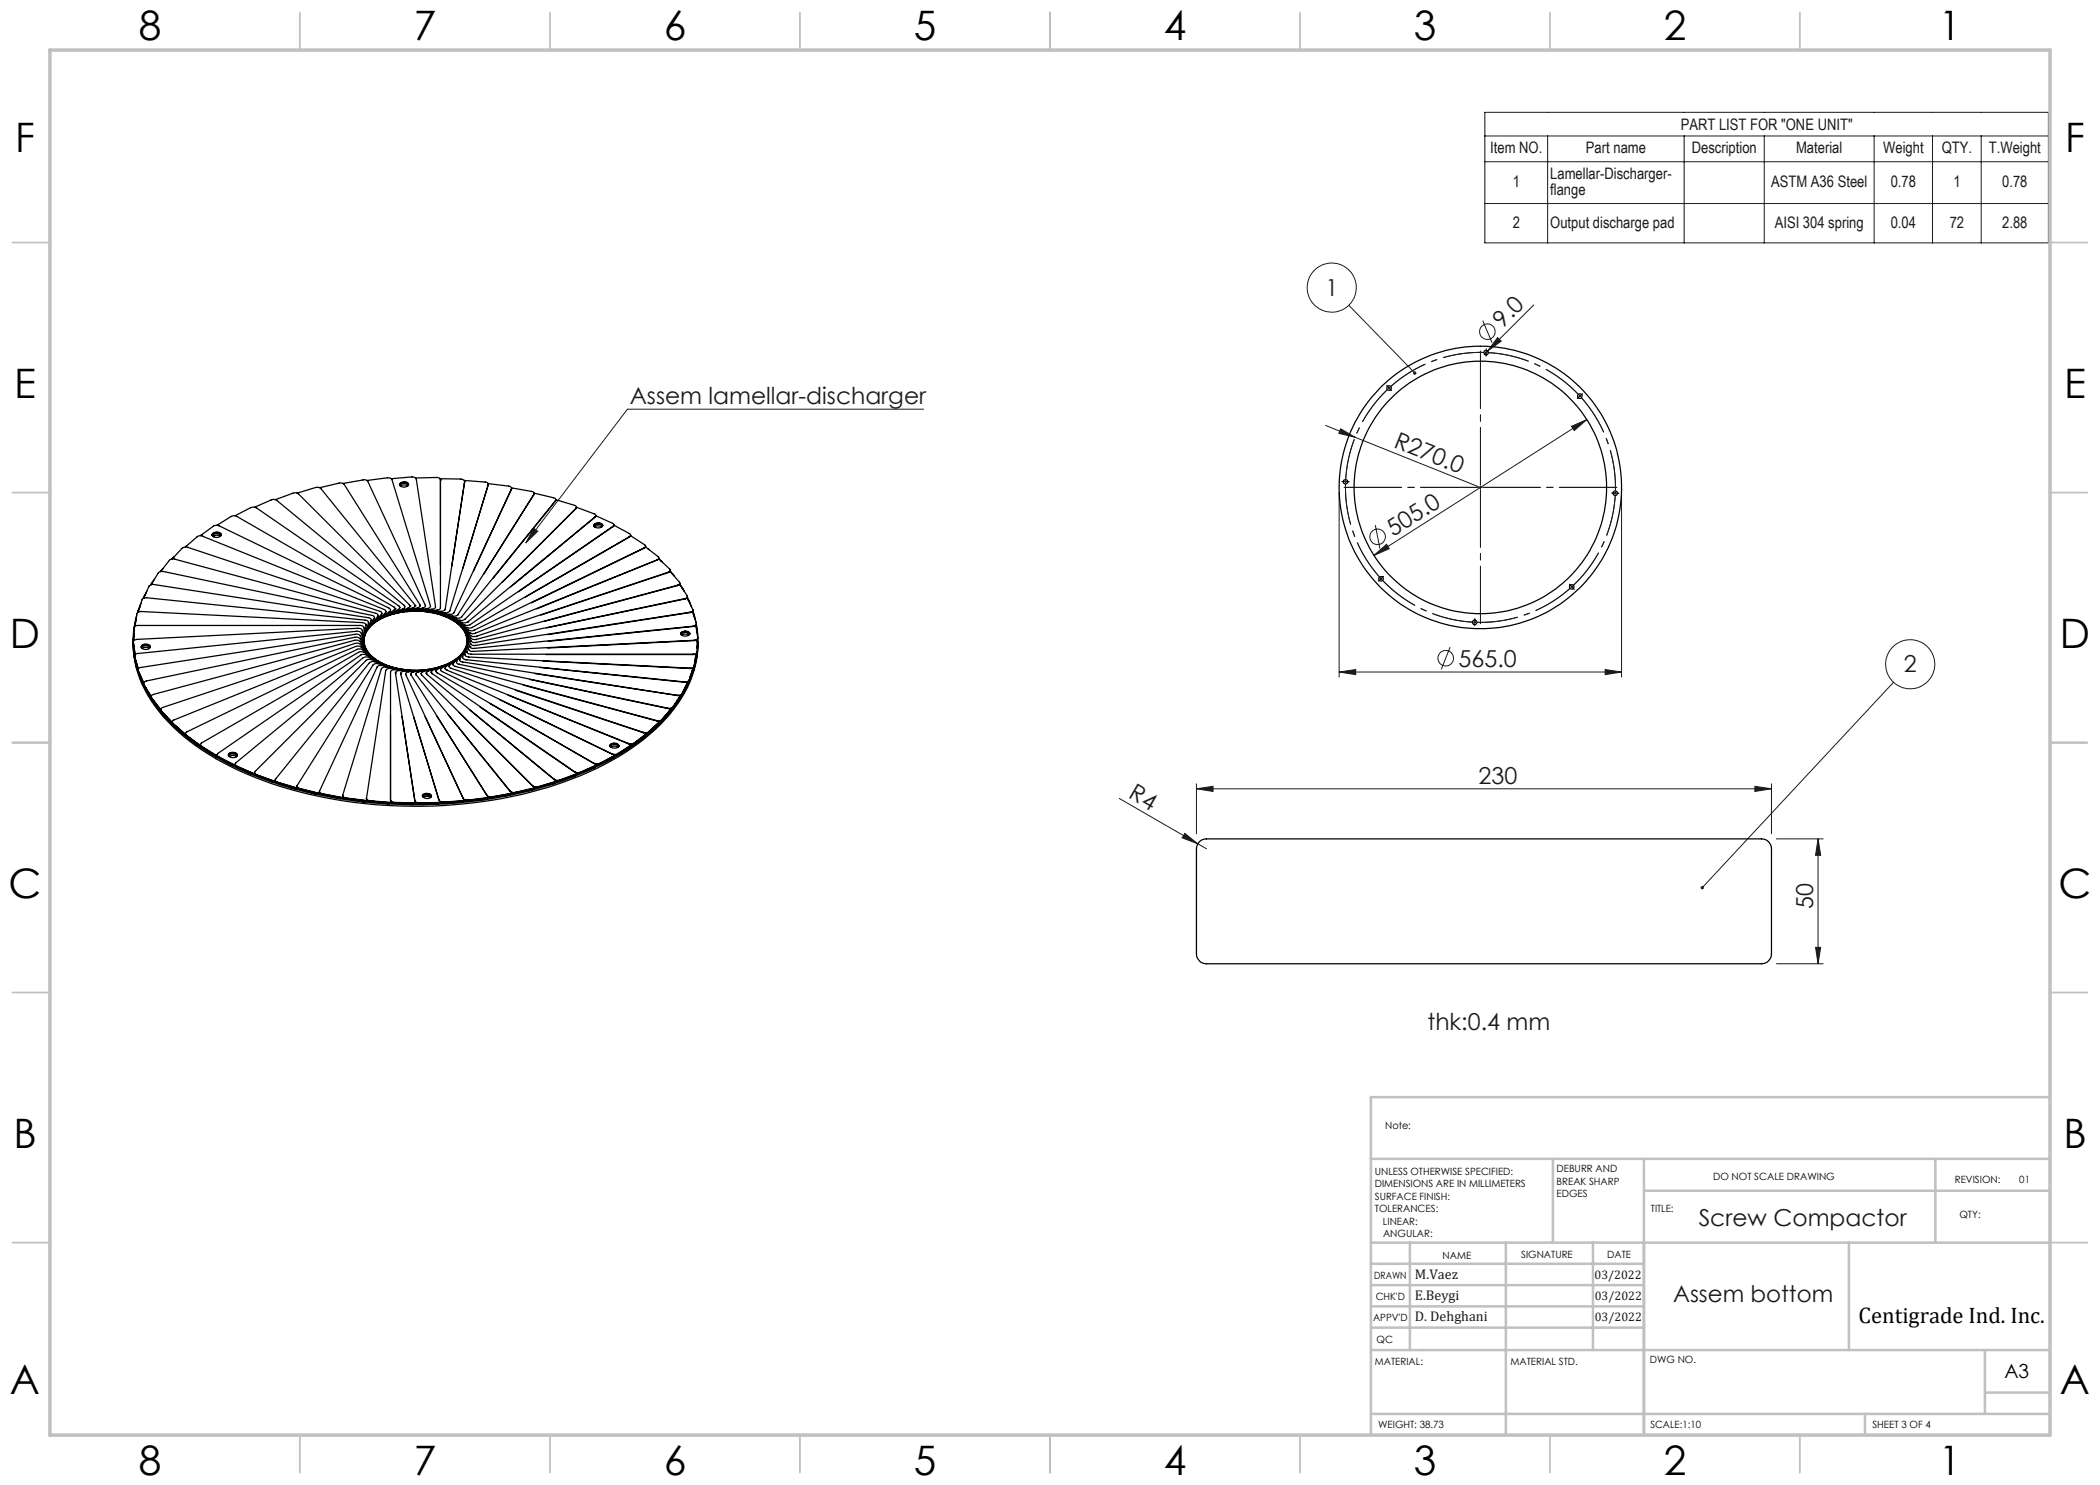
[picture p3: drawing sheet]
<svg xmlns="http://www.w3.org/2000/svg" width="420mm" height="297mm" viewBox="0 0 420 297" stroke-linecap="round" stroke-linejoin="round" font-family="sans-serif">
<g fill="none" stroke="#191924" stroke-width=".2">
<path d="M297 22.5h112.7v26.1h-112.7zM297 27.2h112.7M297 32.3h112.7M309.5 27.2v21.4M336.8 27.2v21.4M352.8 27.2v21.4M374.8 27.2v21.4M386.5 27.2v21.4M396.2 27.2v21.4M297 40.7h112.7M269.8 61.1l13.2 13.5M296.5 64.1l1.9 4.4"/>
<path d="M299.5 67.5l.7 .7-2.7 2zM306.7 61l-9.8 9.8M184.7 81.8h-59.2l-20.3 26.8M265.1 85.1l31 12.4M267.8 98.5v36.9M268.1 85.8l2.9 1.7-3.2-.8zM314.3 85.3l3.1-1.4-2.5 2.2zM317.4 83.9l-42.6 27.2M324.3 98.5v36.9M106.8 105.7l.8 .6-2.4 2.3zM274.8 111.1l2.5-2.2 .5 .8zM275.1 105l.9 4.7"/>
<path d="M276 115.6l.2 .1M276.2 115.7l.2 .3M276.2 115.7l-.2 .2M276.4 115.6l-.2 .1M267.8 134.4l3.3-.5v1zM267.8 134.4h56.5M290 129.4l-1.7 4.5M321 133.9l3.3 .5-3.3 .5zM378.7 136.5l-38.2 41M223.9 159.7l15.7 9.1M239.3 157.8l3.3-.5v1zM239.3 156.8v10"/>
<path d="M239.3 157.8h115M351 157.3l3.3 .5-3.3 .5zM354.3 156.8v10M237 166.7l2.6 2.1-3.2-1.2zM239.6 168.8l1.7 1M355.3 167.8h9.3M363.6 167.8l.5 3.3h-1zM363.6 167.8v25M355.3 192.8h9.3M363.1 189.5h1l-.5 3.3z"/>
<circle cx="266.3" cy="57.5" r="4.9"/>
<circle cx="297.5" cy="66.3" r="1.57"/>
<circle cx="275.5" cy="107.4" r="1.55"/>
<circle cx="289.1" cy="131.7" r="1.55"/>
<circle cx="382" cy="132.9" r="4.9"/>
</g>
<g fill="none" stroke="#191924" stroke-width=".2" stroke-dasharray="15.2 1.3 1.3 1.3" stroke-linecap="butt">
<path d="M277.8 77.6l-.2 .2M277.8 77.6l.2-.2M297.2 70.5h-.2M297.2 70.5h.3M316 79.2l-.2-.2M316 79.2l.1 .2M269.1 96.3v.3M269.1 96.3v-.2M323.1 98.6v-.2M323.1 98.6v.3M314.4 117.4l.1-.2M314.4 117.4l-.2 .1"/>
<path d="M294.9 124.5h.3M294.9 124.5l-.2-.1"/>
</g>
<path d="M277.5 77.9a27 27 0 0 0-8.4 17.9M296.7 70.5a27 27 0 0 0-18.5 6.8M315.6 78.8a27 27 0 0 0-17.9-8.3M269.1 96.8a27 27 0 0 0 6.8 18.6M323.1 98.1a27 27 0 0 0-6.8-18.5M276.6 116.1a27 27 0 0 0 17.8 8.3M314.7 117a27 27 0 0 0 8.3-17.9M295.4 124.5a27 27 0 0 0 18.6-6.8" fill="none" stroke="#191924" stroke-width=".2" stroke-dasharray="15.2 1.3 1.3 1.3" stroke-dashoffset="7" stroke-linecap="butt"/>
<g fill="none" stroke="#191924" stroke-width=".2" stroke-dasharray="15.2 1.3 1.3 1.3">
<path d="M277.5 77.2l-.1-.1M277.8 77.6l-.1-.2M277.8 77.6l.2 .2M278.2 78l.1 .1M297.2 71v.2M297.2 70.5v-.2M297.2 70.5v.3M297.3 70v-.2M315.6 79.5l-.1 .2M316 79.2l.2-.2M316 79.2l-.2 .2M316.3 78.9l.2-.2"/>
<path d="M268.6 96.3h-.2M269.1 96.3h-.2M269.1 96.3h.3M269.6 96.4h.2M296.1 97.5v-.3M296.1 97.5h-.3M296.1 97.5v.2M296.1 97.5h.2M322.6 98.6h-.2M323.1 98.6h.2M323.1 98.6h-.3M323.6 98.6l.2 .1"/>
<path d="M275.8 116.1l-.1 .1M276.6 115.4l.1-.1M314 117l-.1-.2M314.4 117.4l.1 .1M314.4 117.4l-.2-.2M314.7 117.7l.1 .2M294.9 125v.2M294.9 124.5v.2M294.9 124.5l.1-.3M295 124v-.2"/>
</g>
<path d="M295.6 97.5h-26.8M296.1 97v-26.8M296.1 98v26.7M296.6 97.5h26.7" fill="none" stroke="#191924" stroke-width=".2" stroke-dasharray="15.2 1.3 1.3 1.3" stroke-dashoffset="3.8"/>
<g fill="none" stroke="#c0c0c0" stroke-width=".35">
<path d="M60 2.5v7.5M110 2.5v7.5M160 2.5v7.5M210 2.5v7.5M260 2.5v7.5M310 2.5v7.5M360 2.5v7.5M2.5 48.5h7.5M410 48.5h7.5M2.5 98.5h7.5M410 98.5h7.5M2.5 148.5h7.5"/>
<path d="M410 148.5h7.5M2.5 198.5h7.5M410 198.5h7.5M2.5 248.5h7.5M410 248.5h7.5M60 287v7.5M110 287v7.5M160 287v7.5M210 287v7.5M260 287v7.5M310 287v7.5M360 287v7.5"/>
</g>
<g fill="none" stroke="#c0c0c0" stroke-width=".5">
<path d="M410 219.4h-135.8v67.4M274.2 231.8h135.8M310.6 231.8v16.7M328.8 231.8v55.2M328.8 238.2h81.2M387.1 231.8v16.7M274.2 248.5h135.8M274.2 257h54.6M274.2 252.8h54.6M282 248.5v21.5M301.2 248.5v38.3M318.6 248.5v21.5"/>
<path d="M369.8 248.5v21.5M274.2 265.5h54.6M274.2 261.3h54.6M274.2 270h135.8M397 270v12.8M397 278.5h13M274.2 282.8h135.8M373 282.8v4.2"/>
</g>
<path d="M10 10h400v277h-400z" fill="none" stroke="#c0c0c0" stroke-width=".7"/>
<g fill="#191924">
<path d="M237 166.7l2.6 2.1-3.2-1.2z"/>
<path d="M268.1 85.8l2.9 1.7-3.2-.8z"/>
<path d="M299.5 67.5l.7 .7-2.7 2z"/>
<path d="M340.2 177.3v.5l.3-.3-.3 .3a.34 .34 0 0 0 .5-.1 .34 .34 0 0 0 0-.4 .34 .34 0 0 0-.5 0zM106.8 105.7l.8 .6-2.4 2.3zM282.7 74.4l-.1 .2a.32 .32 0 0 0 .2 .3 .32 .32 0 0 0 .4 0l-.2-.3 .2 .3a.34 .34 0 0 0 0-.5 .34 .34 0 0 0-.5 0z"/>
<path d="M239.3 157.8l3.3-.5v1zM351 157.3l3.3 .5-3.3 .5zM267.8 134.4l3.3-.5v1zM321 133.9l3.3 .5-3.3 .5z"/>
<path d="M314.3 85.3l.6 .8 2.5-2.2zM274.8 111.1l3-1.4-.5-.8z"/>
<path d="M363.1 189.5h1l-.5 3.3zM363.6 167.8l.5 3.3h-1z"/>
</g>
<g fill="none" stroke="#000" stroke-width=".25">
<path d="M55.1 99.9l3.5-1.3h.6l.5 .2 22.2 22.2a.41 .41 0 0 1-.3 .6M59.4 98.6l3.7-1.1a1.03 1.03 0 0 1 1.1 .2l18.7 23.2a.41 .41 0 0 1 0 .5 .41 .41 0 0 1-.4 .2M64 97.5l3.9-.9 .6 .1 .3 .2 15.2 24.1a.47 .47 0 0 1-.5 .6M68.6 96.7l4-.7a.8 .8 0 0 1 1 .3l11.5 24.7a.52 .52 0 0 1-.6 .6M73.4 96.1l4.1-.5a.86 .86 0 0 1 .9 .3l7.7 25.2a.54 .54 0 0 1-.7 .6M78.2 95.7l4.2-.3a.79 .79 0 0 1 .9 .4l3.8 25.5a.62 .62 0 0 1-.7 .5M80 96.7a1.03 1.03 0 0 1 1.7 .2 1.01 1.01 0 0 1-1.8 0zM81.5 97.2a1.26 1.26 0 0 0-1.4 0M81.7 97a1.19 1.19 0 0 0-1.8 0M81.7 96.9a1.09 1.09 0 0 0-1.8 .1 1.2 1.2 0 0 1 1.8 0M81.7 96.9a1.08 1.08 0 0 0-1.8 0M83.1 95.6l4.2-.1a.62 .62 0 0 1 .8 .4v25.7"/>
<path d="M88 95.7l4.2 .1a.65 .65 0 0 1 .7 .5l-3.9 25.5M88.1 96h.1M92.9 96.1l4.1 .3a.5 .5 0 0 1 .6 .5M92.9 96.2l-2.6 17.1M97.6 96.7l4.1 .5a.53 .53 0 0 1 .6 .6l-11.5 24.7M97.6 96.9l-7.6 25.3M97.6 96.9v.1M97.6 97l-5 16.7M97.7 96.8l-.1 .2M102.3 97.7v.1M102.3 97.6l4 .7a.44 .44 0 0 1 .5 .5M102.3 97.6v.2"/>
<path d="M102.3 97.8l-7.6 16.4M106.8 98.9v-.3l3.9 1a.39 .39 0 0 1 .4 .1 .39 .39 0 0 1 0 .5M106.8 98.8v.1M106.8 98.8l-15.2 24.1M106.8 98.9l-10.1 16M28.8 119.6l1-2.4a.96 .96 0 0 1 1-.3l42.9 6.6a.48 .48 0 0 1 .5 .6M29.1 118.8l-.4 .9v-.1M29.4 118.2l-.8 1.5M30.2 116.8l-.1 .1M30.7 116.2l-.5 .7 1.4-2.3a.99 .99 0 0 1 1.1-.3l41.7 8.8a.47 .47 0 0 1 .5 .6M30.8 116l-.4 .6M32.2 114.2l-.1 .1"/>
<path d="M32.6 113.7l-.5 .6 1.8-2.2a.91 .91 0 0 1 1-.3l40.2 10.9a.41 .41 0 0 1 .4 .2 .41 .41 0 0 1 0 .4M34.4 111.8l2-2.2 .7-.2 .4 .1 38.5 12.8a.37 .37 0 0 1 .4 .2 .37 .37 0 0 1-.1 .4M34.5 111.7l-.1 .1M34.8 111.4l-.3 .4M37.1 109.4l2.4-2.1 .9-.1 36.5 14.7a.4 .4 0 0 1 .2 .7M37.4 109.1l-.3 .2M40.1 107.1l2.7-1.9 .4-.1 .6 .1 34 16.4a.35 .35 0 0 1 .3 .3 .35 .35 0 0 1-.2 .4M40.3 107h.1M40.3 107h-.1M42.5 107.1a1.15 1.15 0 0 1 1.7 0M42.5 106.7a1 1 0 0 1 1.7 .3 1.07 1.07 0 0 1-1.8 0zM43.4 105.1l3-1.9h.9l31.5 18.2a.35 .35 0 0 1 .2 .3 .35 .35 0 0 1-.2 .4"/>
<path d="M44.1 107.2l-.7-.2-.8 .3M44.2 107a1.05 1.05 0 0 0-1.8 0M44.2 107a1.08 1.08 0 0 0-1.8 0 1.16 1.16 0 0 1 1.8 0M47 103.1l3.1-1.6 .8-.1 .4 .2 28.5 19.6a.37 .37 0 0 1 .2 .4 .37 .37 0 0 1-.3 .3M50.9 101.5l3.4-1.5 .8-.1 25.7 21.2a.38 .38 0 0 1 .2 .4 .38 .38 0 0 1-.4 .2M111.1 100.2l.1-.3 3.7 1.2a.36 .36 0 0 1 .3 .2 .36 .36 0 0 1 0 .4M111.1 100.2l-18.8 23.2M111.1 100.2h.1M111.1 100.2l-12.4 15.4M115.2 101.7l-22.2 22.2M115.2 101.7h.1M115.2 101.7l-14.7 14.7"/>
<path d="M115.3 101.4l-.1 .3M115.3 101.5l3.5 1.3a.33 .33 0 0 1 .4 .2 .33 .33 0 0 1-.2 .4M118.7 105.1a1.09 1.09 0 0 1 1.8 0 1.17 1.17 0 0 0-1.8 .1M118.9 104.8l.7-.2a.54 .54 0 0 1 .7 .1 .54 .54 0 0 1 0 .7l-.8 .2a.52 .52 0 0 1-.6-.2 .52 .52 0 0 1 0-.6zM119 103.4l-25.4 21M119 103.4h.1M119 103.4l-16.8 14M119.2 103.1l3.3 1.6a.31 .31 0 0 1 .3 .2 .31 .31 0 0 1-.2 .4M119.2 103.1l-.2 .3M120.4 105.4a1.3 1.3 0 0 0-1.5 0M120.5 105.2a1.16 1.16 0 0 0-1.8 0M120.5 105.2a1.18 1.18 0 0 0-1.7 0"/>
<path d="M122.6 105.3l-28.5 19.6M122.6 105.3h.1M122.6 105.3l-18.9 13.1M122.8 105.1l-.2 .2M122.8 105.1l3.1 1.6a.33 .33 0 0 1 .2 .3 .33 .33 0 0 1-.2 .3M122.8 105v.1M125.9 107.3v.1M125.9 107.3l-31.4 18.2M125.9 107.4l-20.8 12M126.1 107l-.2 .4M126.1 107.1l2.8 1.9a.32 .32 0 0 1 .2 .3 .32 .32 0 0 1-.3 .3M128.8 109.6l-34 16.4"/>
<path d="M128.8 109.6h.1M128.8 109.6l-22.5 11M129.1 109.4l2.5 1.9a.35 .35 0 0 1 .2 .4 .35 .35 0 0 1-.4 .3M129.1 109.2l-.3 .4M129.6 109.8l.2 .1M131.4 112l-36.3 14.6M131.4 112h.1M131.4 112l-24 9.8M131.8 111.7l.7 .7M131.8 111.8l2.1 2a.35 .35 0 0 1 .1 .4 .35 .35 0 0 1-.3 .2M131.8 111.6l-.1 .2-.3 .2M133.7 114.4l-38.5 12.9"/>
<path d="M133.7 114.4v.1M133.7 114.5l-25.5 8.5M134 114.3l1.9 2.1a.39 .39 0 0 1 0 .5 .39 .39 0 0 1-.4 .1M134.1 114.2l.4 .5M134.1 114l-.1 .3-.3 .2M134.4 114.7l.4 .4M134.7 115l.1 .2M135.5 117l-40.2 10.9M135.5 117v.1M135.5 117.1l-26.6 7.2M135.9 116.9l1.5 2.3a.46 .46 0 0 1-.5 .5M136 116.6l-.1 .3-.4 .2"/>
<path d="M136 116.8l.3 .6M136.2 117.3l.4 .6M136.4 117.5l.4 .7M136.9 119.7l-41.7 8.8M136.9 119.7l.1 .1M137 119.8l-27.7 5.8M137.4 119.6l1.2 2.3a.45 .45 0 0 1-.6 .5M137.5 119.4l.8 2M137.5 119.3v.2l-.5 .3M137.6 120l.4 .7M26.6 128.3a22.5 22.5 0 0 0 7 16.1 50.7 50.7 0 0 0 20.6 12.3 93.4 93.4 0 0 0 58.7-.4 50.2 50.2 0 0 0 20.2-12.4 22.4 22.4 0 0 0 6.5-15.6M26.6 127.8l.1 .4"/>
<path d="M26.6 128.4l.1 .1M26.7 128.5l.3 2.4-.3-2.5a.62 .62 0 0 1 .7-.5l44.2-2.2a.74 .74 0 0 1 .9 .4l.4 2.8M26.8 130.7l.2 .3M26.8 125.6a.65 .65 0 0 1 .8-.5h44.4a.72 .72 0 0 1 .8 .5v2.8M26.8 129.5v1.3l.2 .2M26.8 126.7l-.1 1.1 .1 .3M26.8 125.6v2.5M26.9 125.1l.1 .2M26.9 131.2v.1M27.2 124.1l-.3 .9 .1 .3 .4-2.5a.75 .75 0 0 1 .9-.5l44.2 2.2a.62 .62 0 0 1 .7 .6l-.4 2.8 .2-1M27.2 132.3l.2 1.2M27.2 132.2l.2 1.4"/>
<path d="M27.3 123.1l-.5 2.4M27.4 133.6l.2 .2M27.4 133.5v.1M27.6 134.1l1.1 2.5-.3-.3M27.6 122.3v.1M27.6 134v.1M27.6 133.9v.2M27.7 122.4l.7-2.4a.88 .88 0 0 1 .9-.4l43.7 4.4a.56 .56 0 0 1 .7 .6l-.8 2.7M28 121.4l-.4 .8 .1 .2M28 134.9l.4 1.4M28 135l.4 1.3M28.2 120.6l-.7 2"/>
<path d="M28.3 129.4a1.06 1.06 0 0 1 1.8 0M28.3 129.5a1.14 1.14 0 0 1 1.7 0M28.4 129l.7-.2a.61 .61 0 0 1 .7 .1 .61 .61 0 0 1 .1 .8l-.7 .2a.64 .64 0 0 1-.7-.1 .64 .64 0 0 1-.2-.7zM28.4 129.7l.6-.2 .9 .2M28.4 136.3l.3 .3 .1 .3M28.4 136.3h.1M28.8 136.8l1.4 2.5M28.8 136.8v.1M28.8 136.9l1.4 2.4M29.1 137.5l.7 1.6M29.2 137.7l.6 1.3M29.8 139l.4 .3"/>
<path d="M29.8 139.1l.4 .3M29.8 139v.1M30.1 129.4a1.07 1.07 0 0 0-1.8 0 1.1 1.1 0 0 1 1.7 .1M30.2 139.4l.1 .2M30.2 139.3v.1M30.3 139.5l1.8 2.4 .1 .3M30.3 139.6l1.8 2.4-.5-.3M30.3 139.5v.1M73 129.3l-.8-2.7a.89 .89 0 0 0-.9-.3l-43.7 4.4a.56 .56 0 0 0-.7 .6l.8 2.5-.3-.3M73.2 125v.1M73.2 129.8l-1.1-2.6a.89 .89 0 0 0-1-.3l-42.9 6.6a.53 .53 0 0 0-.6 .6l1.2 2.5M73.5 130.3l-1.5-2.6-.3-.2-.6-.1-41.9 8.8a.48 .48 0 0 0-.4 .6"/>
<path d="M73.6 125.9l-.4 .6M73.7 124.5v.1M73.9 130.7l-2-2.5-.8-.2-40.4 10.9a.42 .42 0 0 0-.4 .6M73.9 125.4l-.4 .6M74.2 124.1l-1.2 2.7M74.2 124.1h.1M74.3 124h.1M74.3 131.2l-2.2-2.3a.97 .97 0 0 0-1.1-.2l-38.5 12.8a.39 .39 0 0 0-.3 .6M74.4 125l-.5 .6M74.8 131.6l-2.8-2.3h-.8l-36.4 14.7a.35 .35 0 0 0-.4 .2 .35 .35 0 0 0 .2 .4M74.9 123.7l-1.9 3.3M74.9 123.7h.1"/>
<path d="M74.9 123.5h.1M74.9 124.5l-.6 .6M75.3 132l-2.8-2-.4-.2h-.6l-34.1 16.6a.37 .37 0 0 0-.3 .3 .37 .37 0 0 0 .2 .3M75.5 124.1l-.7 .6M75.5 123.3h.1M75.5 123.3l-1.9 2.5M75.6 123.1h.1M75.9 132.4l-3.2-2-1 .1-31.4 18.1a.37 .37 0 0 0-.2 .3 .37 .37 0 0 0 .2 .4M76.1 123.8l-.8 .5M76.3 122.9l-2.4 2.5M76.3 122.9h.1M76.4 122.7h.1"/>
<path d="M76.5 132.7l-3.2-1.7-1.1-.1-28.6 19.8a.37 .37 0 0 0-.2 .3 .37 .37 0 0 0 .3 .3M76.8 123.4l-.9 .5M77.1 122.6l-2.7 2.3M77.1 122.6h.1M77.2 133l-3.4-1.5-.6-.1-.6 .1-25.4 21.1a.4 .4 0 0 0 .2 .6M77.2 122.3h.1M77.6 123.2l-1.1 .4M77.9 122.3l-3 2.2M77.9 122.3h.1M78 133.3l-3.7-1.4h-.6l-.4 .1-22.3 22.3a.39 .39 0 0 0 0 .4 .39 .39 0 0 0 .3 .2M78.1 122h.1M78.7 133.5l-3.7-1.1a1.07 1.07 0 0 0-1.1 .2l-18.8 23.2a.42 .42 0 0 0 .4 .6"/>
<path d="M78.8 122.1l-3.3 2M78.8 122.1h.1M79 121.7h.1M79.1 134.6h.1M79.1 134.5v.1M79.1 134.6l3.9 25.6M79.2 122.7l-1.2 .3M79.6 133.7l-4.1-1-.6 .1-.3 .2-15.2 24.1a.43 .43 0 0 0 .5 .6M79.7 121.9l-3.6 1.9M79.7 121.9h.1M80 121.5h.1M80 122.5l-1.3 .3"/>
<path d="M80.1 134.8h.1M80.1 134.7h.1M80.1 134.8l7.7 25.3M80.4 133.8l-4-.7a.87 .87 0 0 0-1 .3l-11.5 24.8a.48 .48 0 0 0 .6 .5M80.6 121.7h.1M80.6 121.7l-3.8 1.7M80.9 122.3l-1.3 .3M81 121.3v.1M81.1 134.8h.1M81.1 134.9h.1M81.1 134.9l11.5 24.8M81.2 133.9l-4-.5a.86 .86 0 0 0-.9 .4l-7.8 25.2a.6 .6 0 0 0 .7 .6"/>
<path d="M81.6 121.6l-4 1.5M81.6 121.6v.1M82 121.2h.1M82.2 134l-4.2-.3a.84 .84 0 0 0-.8 .4l-3.9 25.5a.62 .62 0 0 0 .7 .6M82.2 134.8h.1M82.2 135l15.2 24.1M82.2 135h.1M82.5 121.6l-5.3 1.7M82.5 121.6h.1M82.7 122.2l-1.5 .1M83 121.1h.1M83 134.1l-4.1-.2a.69 .69 0 0 0-.8 .5v25.7a.76 .76 0 0 0 .8 .4"/>
<path d="M83 122.2l6 .4M83.2 134.8h.1M83.3 135l18.7 23.2M83.3 135h.1M83.5 122.2l-1.3 .1M83.5 122.2l4.7 .1M83.5 121.6l-4.3 1M83.5 121.6h.1M84 134.1h-4.2a.59 .59 0 0 0-.7 .5M84 122.2l1.3 .1M84 121.1h.1M84.2 134.7v.1"/>
<path d="M84.3 135l22.2 22.2M84.3 135h.1M84.5 121.6h.1M84.5 121.6l-4.5 .8M84.8 134l-4 .3a.55 .55 0 0 0-.7 .5M84.8 122.3l1.4 .2M85.1 121.1v.1M85.2 134.6h.1M85.3 122.3l4.5 .6M85.4 134.9l25.4 21M85.4 134.9h.1M85.4 121.7l-4.5 .6"/>
<path d="M85.4 121.7h.1M85.7 133.9l-4 .5a.49 .49 0 0 0-.6 .5M85.7 122.4l1.4 .3M86.1 121.2h.1M86.2 134.4h.1M86.2 122.4l4.4 .8M86.4 121.8l-6 .6M86.4 121.8v.1M86.4 134.7l28.6 19.7M86.4 134.7v.1M86.6 133.7l-3.9 .7a.44 .44 0 0 0-.5 .6M86.6 122.6l1.3 .2 4 1.3"/>
<path d="M87.1 122.6l4.2 1M87.1 121.4h.1M87.2 134.2h.1M87.3 122.1h.1M87.3 122.1l-4.6 .1M87.4 134.5l31.4 18.2M87.4 134.5v.1M87.5 133.5l-3.9 .9a.42 .42 0 0 0-.3 .6M87.5 122.8l1.2 .4M88.1 121.6a.73 .73 0 0 1-.8 .5M88.1 133.9v.1M88.2 122.3h.1"/>
<path d="M88.3 133.2l-3.7 1.1a.39 .39 0 0 0-.3 .3 .39 .39 0 0 0 0 .4M88.3 123l1.1 .4M88.4 134.3l34 16.5M88.4 134.3h.1M88.7 123.1l3.8 1.4M89 133.6v.1M89 121.8a.77 .77 0 0 1-.8 .5M89 133l-3.4 1.3a.33 .33 0 0 0-.4 .2 .33 .33 0 0 0 .2 .4M89 123.3l1.1 .5M89 121.8v.1M89 122.6h.1M89.3 134h.1"/>
<path d="M89.3 134l36.4 14.7M89.4 123.4l3.5 1.6M89.8 132.6l-3.3 1.5a.33 .33 0 0 0-.3 .3 .33 .33 0 0 0 .2 .3M89.8 123.6l3.5 1.9M89.8 122.9h.1M89.8 133.3h.1M90 122.2l-.5 .3-.5 .1M90 122.2h.1M90.2 133.7l38.5 12.8M90.2 133.7h.1M90.5 132.3l-3.1 1.6a.33 .33 0 0 0-.2 .3 .33 .33 0 0 0 .2 .3M90.5 124l.8 .5"/>
<path d="M90.6 123.2v.1M90.6 132.9h.1M90.7 124.1l3 1.9M90.8 122.5l-.5 .4h-.5M90.8 122.5v.1M91.1 133.3l40.2 10.8M91.1 133.3h.1M91.1 131.9l-2.8 1.8a.34 .34 0 0 0-.2 .3 .34 .34 0 0 0 .3 .3M91.1 124.4l.7 .6M91.3 123.6h.1M91.3 132.4v.1M91.3 124.5l2.6 2.1"/>
<path d="M91.6 122.9l-.4 .3h-.6M91.6 122.9v.1M91.7 131.4l-2.6 2a.35 .35 0 0 0-.1 .4 .35 .35 0 0 0 .3 .2M91.7 124.8l.6 .6M91.8 124.9l2.3 2.2M91.8 132.9l41.8 8.7M91.8 132.9h.1M91.9 124.1h.1M91.9 132h.1M92.1 131l-2.2 2.1a.37 .37 0 0 0 0 .4 .37 .37 0 0 0 .3 .2M92.1 125.3l.5 .6M92.3 125.4l1.9 2.3"/>
<path d="M92.3 123.4l-.6 .2h-.4M92.3 123.4h.1M92.5 124.5h.1M92.5 131.5h.1M92.5 132.4l42.9 6.7M92.5 132.4h.1M92.6 130.5l-1.9 2.2a.37 .37 0 0 0 0 .4 .37 .37 0 0 0 .4 .2M92.6 125.8l1.6 3M92.6 125.8l1.6 2.4M92.9 130l-1.6 2.3a.44 .44 0 0 0 .5 .6M92.9 126.3l.3 .6M92.9 125h.1"/>
<path d="M93 123.9l-.7 .2h-.4M93 123.9h.1M93 130.9v.1M93.1 129.5l-1.1 2.4a.45 .45 0 0 0 .5 .5M93.2 131.9h.1M93.2 131.9l43.7 4.5M93.3 128.9l-.8 2.5a.54 .54 0 0 0 .7 .5M93.3 127.4l-.1-.6 .8 2.6M93.3 125.5h.1M93.4 130.4a.62 .62 0 0 0 .8 .4M93.4 128.4l-.4 2.5a.65 .65 0 0 0 .7 .5M93.6 124.4l-.5 .2-.6-.1"/>
<path d="M93.6 124.4h.1M93.7 126a1.08 1.08 0 0 0 1.1 0M93.7 126h.1M93.7 129.9l.2 .2 .7 .2M93.7 129.9l-.4-2.6 .1 3.2M93.7 131.4l44.3 2.2M93.7 129.9h.1M93.7 131.4h.1M93.9 126.6l.6 .1 .6-.1M93.9 126.6h.1M94 129.4a.78 .78 0 0 0 .9 .3M94 129.4h.1"/>
<path d="M94.1 124.9l-.6 .2-.6-.1M94.1 124.9v.1M94.1 127.1l.5 .2h.6M94.1 127.1h.1M94.2 128.8l.2 .2 .7 .1M94.2 128.8h.1M94.2 130.8h44.4M94.2 130.8v.1M94.2 127.7l.6 .2h.5M94.2 128.2a.98 .98 0 0 0 1 .3M94.2 127.7h.1M94.2 128.2v.1"/>
<path d="M94.5 125.5l-.4 .1-.8-.1M94.5 125.5h.1M94.6 130.3h.1M94.8 126v.1M94.9 129.7h.1M95.1 126.6v.1M95.1 129.1h.1M95.2 127.3h.1M95.2 128.5h.1M95.3 127.9h.1M99.9 139.9l22.5 10.9M101.6 139l24.1 9.8"/>
<path d="M103.2 138.1l25.5 8.4M104.6 137l26.7 7.2M105.9 135.9l27.7 5.8M107 134.7l28.4 4.4M107.9 133.5l29 3M108.7 132.2l29.3 1.5M109.2 130.9h29.4M135.4 139.1h.1M135.9 139.8l-1 1.1M135.9 139.8h.1M135.9 139.8l-1.1 1.4M135.9 139.4v.4"/>
<path d="M136 139.6l-.1 .2M136.1 139l-1.5 2.4M136.2 126.7a1.07 1.07 0 0 1 1.7 0M136.2 126.9a1.18 1.18 0 0 1 1.7 0M136.2 139l-1.6 2.5M136.3 126.6l.8-.2a.87 .87 0 0 1 .8 .4 1.24 1.24 0 0 0-1.7 0zM136.3 126.4l.8-.2a.57 .57 0 0 1 .6 .1 .57 .57 0 0 1 .2 .6 1.05 1.05 0 0 1-1.7-.2zM136.4 138.7l-.2 .3-.8 .1M136.4 138.8l-.4 .3h-.6M136.4 138.7v.1M136.9 136.4v.1M137.4 136.7v.4"/>
<path d="M137.4 137.1l-.7 1.1M137.4 137.1h.1M137.4 137.1l-.8 1.3M137.5 136.9l-.1 .2M137.6 136.3l-1.2 2.4M137.6 136.3l-1.2 2.5M137.8 127l-.9-.2-.6 .2M137.8 136l-.3 .3-.6 .1M137.8 136.1l-.3 .3-.6 .1M137.8 136v.1M138 133.6v.1M138 122.4l-42.9 6.7"/>
<path d="M138 122.4v.1M138 122.5l-28.4 4.4M138.5 122.3l.8 2.4a.56 .56 0 0 1-.7 .5M138.5 134l.1 .3M138.6 134.3l-.6 1.1M138.6 134.3v.1M138.6 134.4l-.6 1.2M138.6 122.2l.6 2.4M138.6 122a.54 .54 0 0 1-.6 .5M138.6 134.2v.2M138.6 130.8v.1M138.6 133.6l-.8 2.4"/>
<path d="M138.6 122.7l.3 .9M138.6 125.2l-43.7 4.5M138.6 125.2v.1M138.6 125.3l-29 3M138.6 133.6l-.8 2.5M138.8 133.2l-.2 .3-.6 .1M138.8 133.3l-.4 .4h-.4M138.8 128.1l-44.2 2.2M138.8 128.1h.1M138.8 133.2v.1M138.8 128.1l-29.3 1.5M139.2 125.1l.4 2.5a.65 .65 0 0 1-.8 .5"/>
<path d="M139.2 131.2l.1 .3-.3 1M139.2 130.8l-.4 2.4M139.2 125.6l.2 .2v.8M139.2 130.7l-.4 2.6M139.3 124.9a20.5 20.5 0 0 1-4.5 16.6 43.8 43.8 0 0 1-18.6 13.2 91.2 91.2 0 0 1-47.4 5.2 72.5 72.5 0 0 1-28.4-10.2 31.8 31.8 0 0 1-12.4-14.2 19 19 0 0 1-1.2-9.9M139.3 124.9l-.3 .3-.4 .1M139.3 124.8v.1M139.3 131.4l-.4 1.2M139.4 130.4a.69 .69 0 0 1-.8 .4M139.4 127.9v2.6a.69 .69 0 0 1-.8 .4M139.4 128.3l.2 .2-.2 1.2M139.6 127.6a.61 .61 0 0 1-.8 .5"/>
<path d="M139.6 128.6v.1M30.7 140l.9 1.7M30.8 140.3l.8 1.3M31.6 141.6l.5 .3M31.6 141.6v.1M32.2 142.1l2.2 2.4M32.2 142.1v.1M32.2 142.2l2.3 2.3M32.6 142.5l1.3 1.7M33.9 144.2l.5 .2M33.9 144.2l.5 .3M33.9 144.2h.1"/>
<path d="M34.4 144.4l.2 .3M34.6 144.6l2.5 2.3M34.6 144.6v.1M34.6 144.7l2.5 2.3M34.8 144.9l1.6 1.7M35.2 145.2l1.2 1.4M36.4 146.6l.6 .2M36.4 146.6l.7 .3M36.4 146.6h.1M37.1 146.7l.2 .4M37.3 147l2.8 2.1M37.3 147v.1"/>
<path d="M37.3 147.1l2.9 2.2M37.4 147.2l2 1.7M37.9 147.5l1.5 1.4M39.4 148.9l.6 .2M39.4 148.9l.7 .3M39.4 148.9h.1M40.1 148.9l.2 .4M40.3 149.3l3.2 1.9M40.3 149.3h.1M40.3 149.3l5.9 3.7M40.3 149.3l2.4 1.8M40.9 149.7l1.8 1.3"/>
<path d="M42.7 151l.6 .2M42.7 151.1l.7 .1M42.7 151v.1M43.4 151l.3 .4M43.7 151.3l3.4 1.8M43.7 151.3v.1M43.7 151.4l6.4 3.4M44.2 151.7l2 1.2M45.7 151a1.05 1.05 0 0 1 1.8 .1M45.7 151.1a1.05 1.05 0 0 1 1.7 0M45.7 151.1a1.1 1.1 0 0 1 1.7 0 1.23 1.23 0 0 0-1.7 0M45.8 150.7a.99 .99 0 0 1 1.6 .4 1.04 1.04 0 0 1-1.7-.1z"/>
<path d="M45.9 151.3l.6-.2 .8 .2M46.2 152.9l.7 .2M46.2 153l.8 .1M46.2 152.9v.1M47 152.8l.4 .5M47.4 153.2l3.6 1.6M47.4 153.2v.1M47.4 153.3l6.9 3M47.9 153.5l2.2 1.2M50.1 154.7l.7 .1M50.1 154.8l.8 .1M50.1 154.7v.1"/>
<path d="M50.9 154.5l.1 .3 .3 .2M51.3 154.9l3.9 1.4M51.3 154.9v.1M51.3 155l7.3 2.7M51.8 155.2l2.5 1M54.3 156.2l.7 .1M54.3 156.3h.8M54.3 156.2v.1M55 156l.2 .3 .3 .2M55.5 156.4l4.1 1.3M55.5 156.4v.1M55.5 156.5l7.6 2.3"/>
<path d="M56 156.6l2.6 1M58.6 157.6h.7M58.6 157.7h.8M58.6 157.6v.1M59.4 157.2a.51 .51 0 0 0 .5 .6M59.9 157.7l4.3 1M59.9 157.7v.1M59.9 157.8l7.9 1.9M60.3 157.9l2.8 .8M63.1 158.7h.8M63.1 158.7v.1M63.9 158.3a.54 .54 0 0 0 .6 .5"/>
<path d="M64 158.7l-.9 .1M64.5 158.7l4.4 .9M64.5 158.7v.1M64.5 158.8l8.1 1.5M64.8 158.9l3 .7M67.8 159.6v.1M68.5 159.6h-.7M68.5 159.1a.55 .55 0 0 0 .7 .5M68.6 159.6l-.8 .1M69.2 159.6l4.5 .6M69.2 159.6h.1M69.2 159.6l8.3 1.1"/>
<path d="M69.5 159.7l3.1 .6M73.3 159.7a.61 .61 0 0 0 .7 .5M84.5 159.2a1.14 1.14 0 0 1 1.8 .1 1.13 1.13 0 0 0-1.8 0 1.24 1.24 0 0 1 1.8 0M84.5 159.2a1.08 1.08 0 0 1 1.8 0M84.6 159a1.12 1.12 0 0 1 1.7 .2 1.03 1.03 0 0 1-1.8-.1zM84.7 159.5a1.4 1.4 0 0 1 1.4 0M87.3 143.2l10.1 15.9M89.6 142.9l12.4 15.4M91.8 142.5l14.7 14.7M92.6 159.7l.3 .2 .7 .1M92.6 159.7l.4 .3 .6 .1M94 142l16.8 13.9"/>
<path d="M96 141.4l18.9 13M97 159.8l-3.1 .3M97 159.8v.1M97 159.9l-8.2 .6M97.4 159.1a.9 .9 0 0 0 1 .2M97.4 159.1l.4 .3h.6M97.4 159.1h.1M97.6 159.6l-.6 .2M97.6 159.6l-.6 .3M98 140.7l20.8 12M98.1 159.5l-4.5 .5M98.4 159.3v.1"/>
<path d="M101.7 159l-3 .4M101.7 159v.1M101.7 159.1l-8.1 1M102 158.2l.6 .3h.5M102 158.3l.6 .3 .5-.1M102 158.2v.1M102.3 158.7l-.6 .3M102.3 158.7l-.6 .4M102.8 158.6l-4.4 .7M103.1 158.5h.1M106.3 157.9l.5-.2-.5 .3M106.3 157.9l-2.9 .6"/>
<path d="M106.3 157.9v.1M106.3 158l-7.9 1.4M106.5 157.2l.7 .2 .4-.1M106.5 157.2l.7 .3 .4-.1M106.5 157.2h.1M107.3 157.5l-4.2 1M107.6 157.3v.1M110.7 156.7l.5-.4-.5 .4M110.7 156.7l-2.8 .6M110.7 156.7h.1M110.7 156.7l-7.6 1.8M110.8 155.9l.6 .2 .6-.1"/>
<path d="M110.8 155.9l.6 .2h.6M110.8 155.9h.1M111.7 156.1l-4.1 1.2M112 156v.1M114.9 155.1l-2.6 .9M114.9 155.1v.1M114.9 155.2l-7.3 2.2M114.9 154.4l.6 .2 .6-.1M115 154.4l.5 .1 .6-.1M115 154.4h-.1M115.3 154.8l-.4 .3M115.3 154.9l-.4 .3"/>
<path d="M115.3 154.8v.1M115.8 154.6l-3.8 1.4M116.1 154.4v.1M118.8 152.7l.6 .1 .5-.1M118.8 152.7l.4 .2 .7-.2M118.8 152.7h.1M118.9 153.5l-2.4 .8M118.9 153.5h.1M118.9 153.5l-6.9 2.6M119.2 153.1l-.3 .4M119.2 153.2l-.3 .3M119.2 153.1v.1"/>
<path d="M119.6 152.9l-3.5 1.5M119.9 152.7h.1M122 149.1l.6-.3 .9 .2-.9-.2zM122 149.3a1.19 1.19 0 0 1 1.8 0M122.2 148.8l.8-.1a.52 .52 0 0 1 .6 .1 .52 .52 0 0 1 0 .6 1.02 1.02 0 0 1-1.6-.4zM122.2 149.4a1.34 1.34 0 0 1 1.4 0M122.4 150.8h.1M122.5 151.6l-2.2 .9M122.5 151.6h.1M122.5 151.6l-6.4 2.9M122.8 151.2l-.3 .4zM123.2 150.9l-3.3 1.8"/>
<path d="M123.5 148.9l.3 .3a1.06 1.06 0 0 0-1.8 0M123.5 149l.3 .3M123.5 150.7l-.3 .2-.8-.1M123.5 150.8l-.3 .2-.8-.2M123.5 150.7v.1M125.7 148.7v.1M125.9 149.5l-1.9 1M125.9 149.5v.1M125.9 149.6l-6 3.1M126.1 149.2l-.2 .3M126.1 149.2l-.2 .4M126.5 148.8l-3 1.9"/>
<path d="M126.8 148.6l-.5 .2-.6-.1M126.8 148.7l-.5 .2-.6-.1M126.8 148.6v.1M128.7 146.5h.1M128.9 147.3l-1.7 1M128.9 147.3h.1M128.9 147.3l-5.4 3.5M129.1 146.9l-.2 .4M129.1 147l-.2 .3M129.5 146.6l-2.7 2M129.6 146.5l-2.8 2.2M129.8 146.3a1.07 1.07 0 0 1-1.1 .2"/>
<path d="M129.8 146.4a1.07 1.07 0 0 1-1.1 .1M129.8 146.3v.1M131.3 144.1v.1M131.6 145l-1.8 1.4M131.6 144.9l-1.4 1.1M131.6 144.9v.1M131.8 144.5l-.2 .4M131.8 144.6l-.2 .4M132.1 144.2l-2.3 2.1M132.2 144.1l-2.4 2.3M132.4 143.9l-.6 .3-.5-.1M132.4 144l-.6 .2h-.5"/>
<path d="M132.4 143.9v.1M133.6 141.6v.1M133.9 142.4l-1.1 1.1M133.9 142.4h.1M133.9 142.4l-1.4 1.5M134 142l-.1 .4M134.1 142.2l-.2 .2M134.3 141.6l-1.9 2.3M134.4 141.6l-2 2.4M134.6 141.4l-.4 .2h-.6M134.6 141.5l-.4 .2h-.6M134.6 141.4v.1"/>
<path d="M72.6 160.3h.1M73.3 160.2l-.7 .1M73.4 160.2l-.8 .1M74 160.2l4.6 .3M74 160.2h.1M74 160.2l8.4 .7M74.3 160.2l3.2 .5M77.5 160.7h.1M78.1 160a.76 .76 0 0 0 .8 .5M78.2 160.5l-.7 .2M78.2 160.5l-.3 .2h-.4M78.9 160.5l4.7 .1"/>
<path d="M78.9 160.5h.1M78.9 160.5l8.4 .3M79.2 160.6l3.2 .2M82.4 160.8v.1M83 160.2l.4 .3 .4 .1M83 160.2l.4 .4 .4 .1M83.1 160.7l-.7 .1M83.1 160.7l-.7 .2M83.8 160.6v.1M84.1 160.7h3.2M87.3 160.7v.1M87.8 160.1v-.1a.89 .89 0 0 0 1 .4"/>
<path d="M87.8 160.1a.89 .89 0 0 0 1 .4M87.9 160.5l-.6 .2M88 160.5l-.7 .3M88.5 160.5l-4.7 .1M88.8 160.4v.1M92.2 160.4l-3.2 .1M92.2 160.4v.1M92.2 160.5l-8.4 .2M92.8 160.2l-.6 .2M92.9 160.2l-.7 .3M93.3 160.1l-4.5 .3M93.6 160v.1"/>
<path d="M239.9 168.3a1.91 1.91 0 0 1 1.4-.5h111a1.99 1.99 0 0 1 2 2v21a1.99 1.99 0 0 1-2 2h-111a1.99 1.99 0 0 1-2-2v-21a1.92 1.92 0 0 1 .6-1.5z"/>
<circle cx="277.8" cy="77.6" r=".46"/>
<circle cx="297.2" cy="70.5" r=".45"/>
<circle cx="316" cy="79.2" r=".45"/>
<circle cx="269.1" cy="96.4" r=".45"/>
<circle cx="296.1" cy="97.5" r="28.2"/>
<circle cx="296.1" cy="97.5" r="25.3"/>
<circle cx="323.1" cy="98.7" r=".45"/>
<circle cx="276.2" cy="115.7" r=".46"/>
<circle cx="314.3" cy="117.4" r=".45"/>
<circle cx="294.9" cy="124.5" r=".45"/>
</g>
<g font-size="8.1">
<text x="27.8" y="8">8</text>
<text x="82.8" y="8">7</text>
<text x="132.8" y="8">6</text>
<text x="182.8" y="8">5</text>
<text x="232.8" y="8">4</text>
<text x="282.8" y="8">3</text>
<text x="332.8" y="8">2</text>
<text x="387.8" y="8">1</text>
<text x="3" y="30.4">F</text>
<text x="413" y="30.4">F</text>
<text x="2.8" y="79.6">E</text>
<text x="412.8" y="79.6">E</text>
<text x="2" y="129.6">D</text>
<text x="412" y="129.6">D</text>
<text x="1.7" y="179.6">C</text>
<text x="411.7" y="179.6">C</text>
<text x="2.7" y="229.6">B</text>
<text x="412.7" y="229.6">B</text>
<text x="2" y="278.9">A</text>
<text x="412" y="278.9">A</text>
<text x="27.8" y="295">8</text>
<text x="82.8" y="295">7</text>
<text x="132.8" y="295">6</text>
<text x="182.8" y="295">5</text>
<text x="232.8" y="295">4</text>
<text x="282.8" y="295">3</text>
<text x="332.8" y="295">2</text>
<text x="387.8" y="295">1</text>
</g>
<g font-size="4.7" fill="#191924">
<text x="265.1" y="59.2">1</text>
<text x="300.5" y="65.7" transform="rotate(-45 300.5 65.7)">9.0</text>
<text x="125.9" y="80.8">Assem lamellar-discharger</text>
<text x="278.6" y="89.4" transform="rotate(22 278.6 89.4)">R270.0</text>
<text x="278.6" y="107.4" transform="rotate(-33 278.6 107.4)">505.0</text>
<text x="291.7" y="133.3">565.0</text>
<text x="380.8" y="134.5">2</text>
<text x="225.5" y="159.5" transform="rotate(30 225.5 159.5)">R4</text>
<text x="295.7" y="156.7">230</text>
<text x="362.6" y="181.8" transform="rotate(-90 362.6 181.8)">50</text>
<text x="285.5" y="206">thk:0.4 mm</text>
<text x="339.7" y="245.3">Screw Compactor</text>
</g>
<text font-size="4.6" fill="#191924" x="334.6" y="260.3">Assem bottom</text>
<text font-size="4.5" x="371.7" y="264.6">Centigrade Ind. Inc.</text>
<text font-size="3.9" x="400.9" y="275.5">A3</text>
<g font-size="3.2" fill="#191924">
<text x="336.1" y="26">PART LIST FOR &quot;ONE UNIT&quot;</text>
<text x="298.1" y="30.6">Item NO.</text>
<text x="310.1" y="35.8">Lamellar-Discharger-</text>
<text x="317.2" y="30.6">Part name</text>
<text x="338.3" y="30.6">Description</text>
<text x="359.2" y="30.6">Material</text>
<text x="376.6" y="30.6">Weight</text>
<text x="388.4" y="30.6">QTY.</text>
<text x="397.8" y="30.6">T.Weight</text>
<text x="302.5" y="37.4">1</text>
<text x="310.1" y="39">flange</text>
<text x="354.2" y="37.4">ASTM A36 Steel</text>
<text x="378.2" y="37.4">0.78</text>
<text x="390.7" y="37.4">1</text>
<text x="400.4" y="37.4">0.78</text>
<text x="302.5" y="45.5">2</text>
<text x="310" y="45.5">Output discharge pad</text>
<text x="355" y="45.5">AISI 304 spring</text>
<text x="378.2" y="45.5">0.04</text>
<text x="390" y="45.5">72</text>
<text x="400.4" y="45.5">2.88</text>
</g>
<g font-size="2.8" fill="#191924">
<text x="283" y="255.8">M.Vaez</text>
<text x="283" y="260">E.Beygi</text>
<text x="283" y="264.1">D. Dehghani</text>
</g>
<g font-size="2.5" fill="#191924">
<text x="318.9" y="255.8">03/2022</text>
<text x="319" y="260">03/2022</text>
<text x="319" y="264.3">03/2022</text>
</g>
<g font-size="2">
<text x="277" y="225.8">Note:</text>
<text x="275" y="234.9">UNLESS OTHERWISE SPECIFIED:</text>
<text x="275" y="237.4">DIMENSIONS ARE IN MILLIMETERS</text>
<text x="275" y="239.9">SURFACE FINISH:</text>
<text x="311.3" y="234.5">DEBURR AND</text>
<text x="311.3" y="237">BREAK SHARP</text>
<text x="311.3" y="239.5">EDGES</text>
<text x="342.6" y="236">DO NOT SCALE DRAWING</text>
<text x="391" y="236.6">REVISION:</text>
<text x="403.9" y="236.6">01</text>
<text x="275" y="242.4">TOLERANCES:</text>
<text x="276.6" y="244.9">LINEAR:</text>
<text x="330.2" y="242.4">TITLE:</text>
<text x="391.9" y="243.7">QTY:</text>
<text x="276.6" y="247.4">ANGULAR:</text>
<text x="288.5" y="251.7">NAME</text>
<text x="304.2" y="251.7">SIGNATURE</text>
<text x="321.4" y="251.7">DATE</text>
<text x="274.8" y="255.9">DRAWN</text>
<text x="275.1" y="260.1">CHK'D</text>
<text x="274.6" y="264.2">APPV'D</text>
<text x="275.3" y="268.5">QC</text>
<text x="275" y="273">MATERIAL:</text>
<text x="302.1" y="273">MATERIAL STD.</text>
<text x="330" y="272.5">DWG NO.</text>
<text x="275.6" y="285.6">WEIGHT: 38.73</text>
<text x="330.1" y="285.6">SCALE:1:10</text>
<text x="374.5" y="285.6">SHEET 3 OF 4</text>
</g>
</svg>
